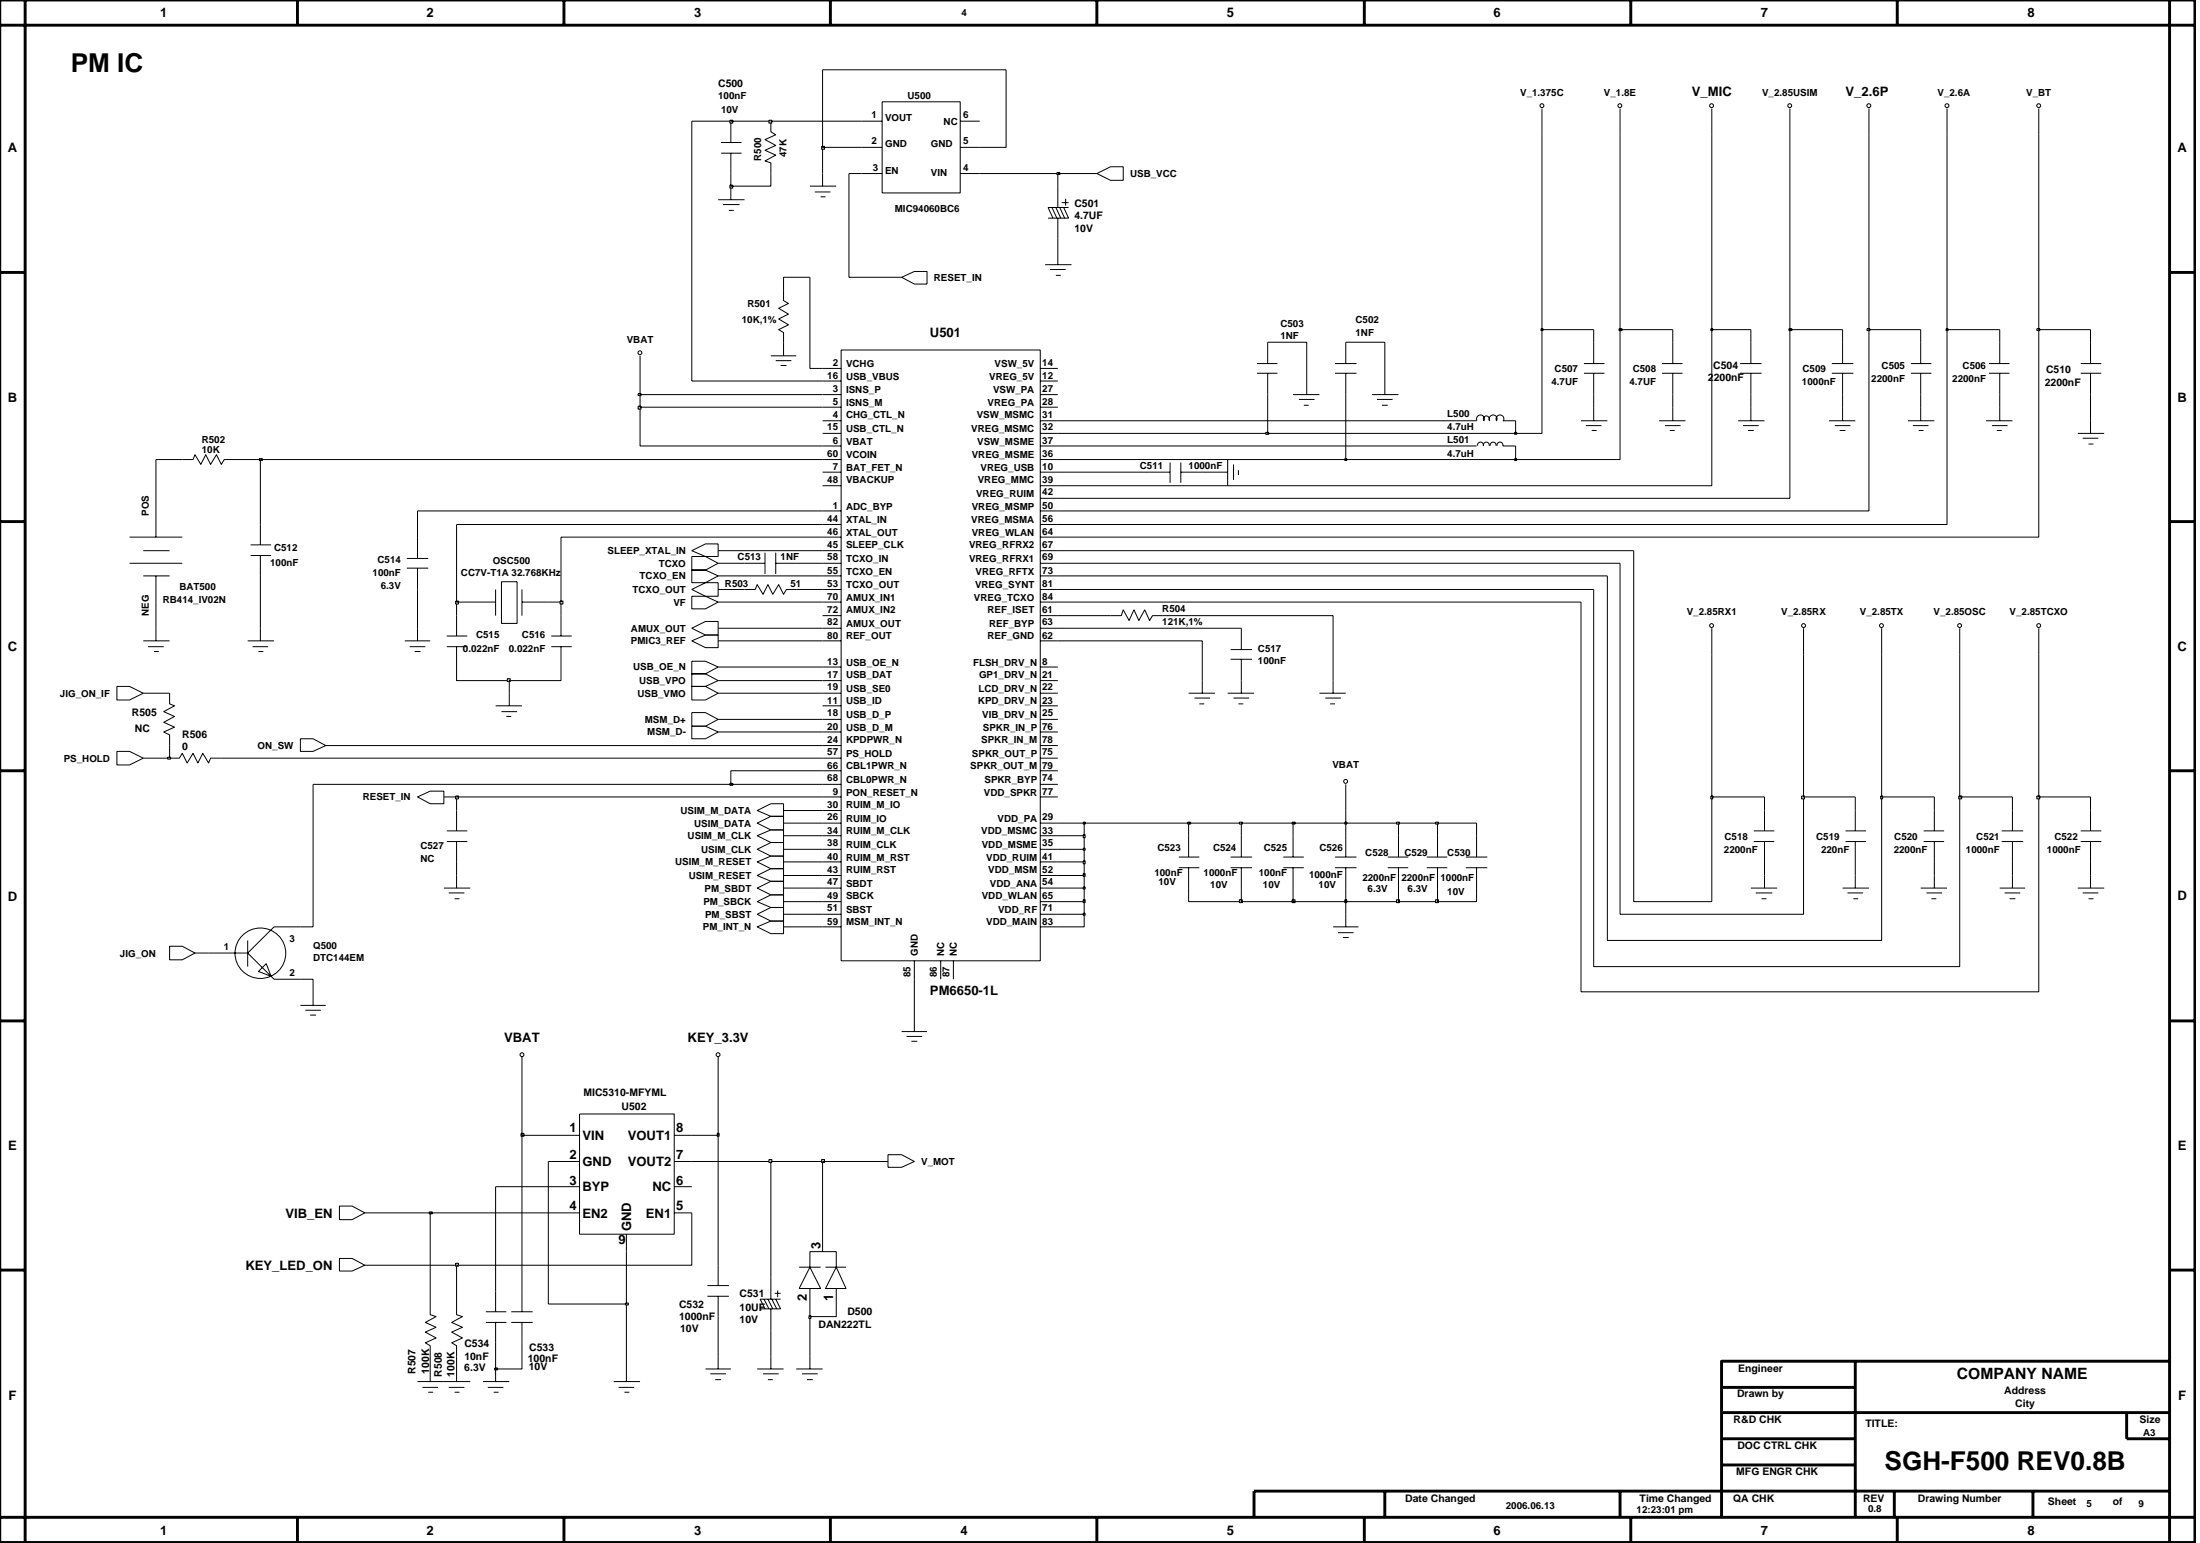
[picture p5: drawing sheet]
<svg xmlns="http://www.w3.org/2000/svg" width="192mm" height="135mm" viewBox="0 0 192 135" stroke-linecap="round" stroke-linejoin="round" font-family="sans-serif">
<g fill="none" stroke="#000" stroke-width=".09">
<path d="M62.6 17.4h2.3M62.9 12.4h1.8M62.9 13.4h1.8M63.1 17.8h1.4M63.6 18.3h.4M63.7 10.6v1.8M63.7 13.4v1.7M63.7 16.2v1.2M67.2 10.6v.9l.5 .3-1 .4 1 .5-1 .4 1 .4-1 .5 .5 .2v.9M70.6 16.2h2.3M71.1 16.7h1.3M71.6 17.2h.4"/>
<path d="M71.7 15.1v1.1M75.2 15.1h1.7M75.2 10.6h1.7M75.2 12.9h1.7M76.9 8.9h6.9v7.9h-6.9zM83.8 15.1h1.7M83.8 10.6h1.7M83.8 12.9h1.7M91.8 18.1l.4 .9M92.1 18.1l.4 .9M92.3 16.2v1.9M92.3 19v1.8"/>
<path d="M92.4 18.1l.5 .9M92.6 17.7h.6M92.8 18.1l.4 .9h-1.8M92.9 17.3v.6M93.2 18.1h-1.8l.4 .9M95.7 15.1l1.2-.6h1.1v1.2h-1.1zM134.5 9.5v2.3M141.3 9.5v2.3M149.3 9.5v2.3M156.1 9.5v2.3M163 9.5v2.3M169.8 9.5v2.3"/>
<path d="M177.8 9.5v2.3M55.8 31v2.2M67.2 31h2.2M67.7 31.5h1.3M68.1 31.9h.5M68.3 25.4v.8l.5 .3-.9 .4 .9 .5-.9 .4 .9 .5-.9 .4 .4 .3v2M71.7 34.4h1.7M71.7 36.7h1.7M71.7 32.1h1.7M71.7 33.2h1.7M71.7 35.5h1.7M71.7 37.8h1.7"/>
<path d="M71.7 38.9h1.7M73.4 30.5h17.3v53.3h-17.3zM78.6 24.2l1.2-.5h1.1v1.1h-1.1zM90.7 34.4h1.6M90.7 36.7h1.6M90.7 32.1h1.6M90.7 33.2h1.6M90.7 35.5h1.6M90.7 37.8h1.6M90.7 38.9h1.6M91.2 23.1h2.3M91.6 23.5h1.3"/>
<path d="M92.1 24h.4M92.3 21.9v1.2M109.6 32.6h1.8M109.6 31.7h1.8M110.6 29.8v1.9M110.6 32.6v1.8M112.8 34.4h2.3M113.3 34.8h1.4M113.7 35.3h.4M114 33.2v1.2M116.4 32.6h1.9M116.4 31.7h1.9"/>
<path d="M117.4 29.8v1.9M117.4 32.6v1.8M119.7 34.4h2.3M120.1 34.8h1.4M120.5 35.3h.5M120.8 33.2v1.2M127.6 36.7h1.2M127.6 38.9h1.2M128.8 36.7a.34 .34 0 0 1 .4-.5 .34 .34 0 0 1 .2 .5M128.9 38.9v-.3h.2h.2l.1 .3M129.4 38.9l.1-.3h.1h.2l.1 .3M129.4 36.7l.1-.4h.1h.2l.1 .4"/>
<path d="M129.9 36.7a.34 .34 0 0 1 .4-.5 .34 .34 0 0 1 .2 .5M130 38.9l.1-.3h.1h.2l.1 .3M130.5 36.7a.34 .34 0 0 1 .4-.5 .34 .34 0 0 1 .2 .5M130.6 38.9l.1-.3h.1h.2l.1 .3M131.1 36.7h1.1M131.1 38.9h1.1M137.9 36.7h2.3M138.2 32.6h1.7M138.2 31.7h1.7M138.3 37.1h1.4M138.8 37.5h.5M139 29.8v1.9"/>
<path d="M139 32.6v1.8M139 35.5v1.2M144.7 36.7h2.3M145 32.6h1.8M145 31.7h1.8M145.2 37.1h1.4M145.6 37.5h.5M145.9 29.8v1.9M145.9 32.6v1.8M145.9 35.5v1.2M151.6 36.7h2.3M151.8 32.6h1.8"/>
<path d="M151.8 31.7h1.8M152 37.1h1.4M152.5 37.5h.5M152.7 29.8v1.9M152.7 32.6v1.8M152.7 35.5v1.2M159.5 36.7h2.3M159.8 32.6h1.9M159.8 31.7h1.9M160 37.1h1.4M160.5 37.5h.5M160.7 29.8v1.9"/>
<path d="M160.7 32.6v1.8M160.7 35.5v1.2M166.4 36.7h2.3M166.7 32.6h1.8M166.7 31.7h1.8M166.8 37.1h1.4M167.4 37.5h.4M167.5 29.8v1.9M167.5 32.6v1.8M167.5 35.5v1.2M173.2 36.7h2.3M173.5 32.6h1.8"/>
<path d="M173.5 31.7h1.8M173.7 37.1h1.4M174.2 37.5h.4M174.4 29.8v1.9M174.4 32.6v1.8M174.4 35.5v1.2M181.2 37.8h2.3M181.5 32.6h1.8M181.5 31.7h1.8M181.7 38.2h1.3M182.2 38.7h.4M182.3 29.8v1.9"/>
<path d="M182.3 32.6v1.8M182.3 36.7v1.1M10.2 59.9h1.1l1.2 .6-1.2 .5h-1.1zM11.3 49.1h4.6M11.3 46.8h4.6M12.5 55.9h2.3M12.5 50.2h2.3M12.5 48h2.3M12.9 56.4h1.4M13.4 56.8h.5M13.6 44.6v2.2M13.6 50.2v2.3"/>
<path d="M13.6 54.8v1.1M15.9 40.1h.9l.2-.4 .5 .8 .4-.8 .5 .8 .5-.8 .4 .8 .3-.4h.9M21.6 55.9h2.3M21.9 48.4h1.7M21.9 47.5h1.7M22 56.4h1.4M22.5 56.8h.5M22.7 45.7v1.8M22.7 48.4v1.8M22.7 54.8v1.1M35.3 55.9h2.2M35.5 49.5h1.9"/>
<path d="M35.5 48.7h1.9M35.7 56.4h1.4M36.2 56.8h.5M36.4 46.8v1.9M36.4 49.5v1.9M36.4 54.8v1.1M39 56.4h1.8M39 55.5h1.8M39.8 53.7v1.8M39.8 56.4v1.8M41 52.5h2.2M43.2 51.4v2.3"/>
<path d="M43.7 50.7h1.4v3.7h-1.4zM45.5 51.4v2.3M45.5 52.5h2.3M48.1 56.4h1.8M48.1 55.5h1.8M48.9 53.7v1.8M48.9 56.4v1.8M60.3 58.8h1.2l1.1 .6-1.1 .5h-1.2zM60.3 54.8l1.2-.6h1.1v1.2h-1.1zM60.3 57.7h1.2l1.1 .5-1.1 .6h-1.2zM60.3 59.9h1.2l1.1 .6-1.1 .5h-1.2zM60.3 52h1.2l1.1 .5-1.1 .6h-1.2z"/>
<path d="M60.3 49.7h1.2l1.1 .5-1.1 .6h-1.2zM60.3 48l1.2-.6h1.1v1.1h-1.1zM60.3 48.5h1.2l1.1 .6-1.1 .6h-1.2zM60.3 55.9l1.2-.5h1.1v1.1h-1.1zM60.3 51.4l1.2-.6h1.1v1.2h-1.1zM64.9 51.4h1l.1-.4 .6 .8 .4-.8 .4 .8 .5-.8 .4 .8 .3-.4h.8M64.9 49.1h1.8M66.7 48.2v1.9M67.7 49.1h1.7M67.7 48.2v1.9M71.7 55.9h1.7M71.7 49.1h1.7"/>
<path d="M71.7 50.2h1.7M71.7 48h1.7M71.7 46.8h1.7M71.7 44.6h1.7M71.7 45.7h1.7M71.7 51.4h1.7M71.7 52.5h1.7M71.7 53.7h1.7M71.7 54.8h1.7M71.7 40.1h1.7M71.7 41.2h1.7M71.7 42.4h1.7"/>
<path d="M71.7 58.2h1.7M71.7 59.4h1.7M90.7 55.9h1.6M90.7 49.1h1.6M90.7 50.2h1.6M90.7 48h1.6M90.7 46.8h1.6M90.7 44.6h1.6M90.7 45.7h1.6M90.7 51.4h1.6M90.7 52.5h1.6M90.7 53.7h1.6"/>
<path d="M90.7 54.8h1.6M90.7 40.1h1.6M90.7 41.2h1.6M90.7 42.4h1.6M90.7 58.2h1.6M90.7 59.4h1.6M90.7 43.5h1.6M96.9 53.7h.9l.2-.5 .5 .9 .4-.9 .4 .9 .5-.9 .5 .9 .2-.4h.9M100.3 41.2h1.8M102.1 40.3v1.8M103 41.2h1.9M103 40.3v1.8"/>
<path d="M104.9 59.4v1.1M106 41.2h1.1M107.1 40.1v2.3M107.3 56.6h1.9M107.3 57.5h1.9M107.6 40.5v1.4M108 41v.4M108.3 54.8v1.8M108.3 57.5v3M116.3 59.4v1.1M149.3 54.8v2.3M157.3 54.8v2.3"/>
<path d="M164.1 54.8v2.3M170.9 54.8v2.3M177.8 54.8v2.3M10.2 65.5h1.1l1.2 .6-1.2 .6h-1.1zM14.8 66.1h.8l.3-.4 .4 .8 .5-.8 .5 .8 .4-.8 .5 .8 .2-.4h.9M14.8 60.5v.9l.4 .2-.9 .5 .9 .4-.9 .5 .9 .4-.9 .4 .5 .3v.9M26.2 64.4h1.1l1.1 .6-1.1 .5h-1.1zM36.4 69.5l1.1-.5h1.2v1.1h-1.2zM38.7 77.4h2.3M39 73.4h1.8M39 72.5h1.8M39.1 77.9h1.4"/>
<path d="M39.7 78.4h.4M39.8 70.7v1.8M39.8 73.4v1.8M39.8 76.3v1.1M43.2 61.6h2.3M43.7 62.1h1.4M44.2 62.5h.4M44.4 60.5v1.1M60.3 63.3h1.2l1.1 .5-1.1 .6h-1.2zM60.3 62.1h1.2l1.1 .6-1.1 .6h-1.2zM66 78.6l1.2-.6h1.1v1.1h-1.1zM66 72.9l1.2-.5h1.1v1.1h-1.1z"/>
<path d="M66 71.8l1.2-.6h1.1v1.2h-1.1zM66 74.1l1.2-.6h1.1v1.2h-1.1zM66 79.7l1.2-.6h1.1v1.2h-1.1zM66 70.7l1.2-.6h1.1v1.1h-1.1zM66 76.3l1.2-.5h1.1v1.1h-1.1zM66 75.2l1.2-.5h1.1v1.1h-1.1zM66 77.4l1.2-.5h1.1v1.1h-1.1zM71.7 60.5h1.7M71.7 61.6h1.7M71.7 62.7h1.7M71.7 63.8h1.7M71.7 65h1.7"/>
<path d="M71.7 66.1h1.7M71.7 67.2h1.7M71.7 68.4h1.7M71.7 69.5h1.7M71.7 70.7h1.7M71.7 71.8h1.7M71.7 72.9h1.7M71.7 74.1h1.7M71.7 75.2h1.7M71.7 76.3h1.7M71.7 77.4h1.7M71.7 78.6h1.7"/>
<path d="M71.7 79.7h1.7M90.7 60.5h1.6M90.7 61.6h1.6M90.7 62.7h1.6M90.7 63.8h1.6M90.7 65h1.6M90.7 66.1h1.6M90.7 67.2h1.6M90.7 68.4h1.6M90.7 69.5h1.6M90.7 71.8h1.6M90.7 72.9h1.6"/>
<path d="M90.7 74.1h1.6M90.7 75.2h1.6M90.7 76.3h1.6M90.7 77.4h1.6M90.7 78.6h1.6M90.7 79.7h1.6M102.8 75.7h1.8M102.8 74.7h1.8M103.7 60.5h2.3M103.7 72.9v1.8M103.7 75.7v1.7M104.2 60.9h1.3"/>
<path d="M104.6 61.4h.4M107.1 60.5h2.3M107.3 75.7h1.9M107.3 74.7h1.9M107.6 60.9h1.4M108 61.4h.4M108.3 72.9v1.8M108.3 75.7v1.7M111.9 75.7h1.8M111.9 74.7h1.8M112.8 72.9v1.8M112.8 75.7v1.7"/>
<path d="M115.1 60.5h2.3M115.6 60.9h1.4M116 61.4h.4M116.4 75.7h1.9M116.4 74.7h1.9M117.4 68.4v2.3M117.4 72.9v1.8M117.4 75.7v1.7M117.4 79.7v1.1M121 75.7h1.8M121 74.7h1.8M122 72.9v1.8"/>
<path d="M122 75.7v1.7M124.4 75.7h1.8M124.4 74.7h1.8M125.4 72.9v1.8M125.4 75.7v1.7M127.9 75.7h1.8M127.9 74.7h1.8M128.8 72.9v1.8M128.8 75.7v1.7M152.7 77.4h2.3M153 73.4h1.8M153 72.5h1.8"/>
<path d="M153.1 77.9h1.5M153.6 78.4h.5M153.9 70.7v1.8M153.9 73.4v1.8M153.9 76.3v1.1M160.7 77.4h2.3M161 73.4h1.8M161 72.5h1.8M161.1 77.9h1.4M161.7 78.4h.4M161.8 70.7v1.8M161.8 73.4v1.8"/>
<path d="M161.8 76.3v1.1M167.5 77.4h2.3M167.8 73.4h1.8M167.8 72.5h1.8M168 77.9h1.4M168.5 78.4h.4M168.7 70.7v1.8M168.7 73.4v1.8M168.7 76.3v1.1M174.4 77.4h2.2M174.6 73.4h1.9M174.6 72.5h1.9"/>
<path d="M174.8 77.9h1.4M175.3 78.4h.5M175.5 70.7v1.8M175.5 73.4v1.8M175.5 76.3v1.1M181.2 77.4h2.3M181.5 73.4h1.8M181.5 72.5h1.8M181.7 77.9h1.3M182.2 78.4h.4M182.3 70.7v1.8M182.3 73.4v1.8"/>
<path d="M182.3 76.3v1.1M14.8 82.5h1.1l1.1 .6-1.1 .6h-1.1zM21.6 83.1l2.3 2.3h2.3M21.6 82v2.3M22.5 84.7l.7-.7 .4 1.1zM26.2 80.8h-2.3l-2.3 2.3h-3.4M26.2 87.7h2.2M26.6 88.1h1.4M27.1 88.5h.5M27.3 86.5v1.2M45.5 92.2v2.2M48.9 99h1.6"/>
<path d="M50.5 97.1h8.3v10.5h-8.3zM58.8 99h1.5M62.6 92.2v2.2M66 80.8l1.2-.5h1.1v1.1h-1.1zM71.7 80.8h1.7M78.6 90h2.3M79.1 90.4h1.3M79.5 90.8h.5M79.8 83.8v1.6M79.8 88.8v1.2M82.1 83.8v1.6M83.2 83.8v1.6"/>
<path d="M90.7 80.8h1.6M116.3 80.8h2.2M116.7 81.3h1.4M117.1 81.8h.5M29.6 109.7h1.1l1.1 .6-1.1 .5h-1.1zM29.6 105.2h1.1l1.1 .6-1.1 .6h-1.1zM37.5 113.7v.9l.5 .2-.9 .5 .9 .4-.9 .5 .9 .5-.9 .4 .4 .3v3.1M39.8 113.7v.9l.5 .2-.9 .5 .9 .4-.9 .5 .9 .5-.9 .4 .4 .3v3.1M42.4 115.3h1.8M42.4 114.4h1.8M43.2 112.6v1.8M43.2 115.3v1.8"/>
<path d="M43.2 119.4v1.1M44.6 115.3h1.9M44.6 114.4h1.9M45.5 112.6v1.8M45.5 115.3v1.8M48.9 103.5h1.6M48.9 101.3h1.6M48.9 105.8h1.6M54.6 107.6v1.6M54.6 119.4v1.1M58.8 103.5h1.5M58.8 101.3h1.5"/>
<path d="M58.8 105.8h1.5M61.5 119.4h2.2M61.7 112.1h1.9M61.7 113h1.9M62 119.8h1.3M62.6 110.3v1.8M62.6 113v1.8M62.6 118.3v1.1M66 119.4h2.3M66.6 119.8h1.3M66.6 113.3l.5 .8M67 113.3l.4 .8"/>
<path d="M67.2 111.4v1.9M67.2 114.1v1.9M67.2 118.3v1.1M67.3 113.3l.4 .8M67.6 112.8h.5M67.7 113.3l.4 .8h-1.8M67.8 112.5v.6M68.1 113.3h-1.8l.4 .8M69.4 119.4h2.3M69.7 110.5h1.9M70 119.8h1.3M70.6 110.5v-1.3h2.3v1.3"/>
<path d="M70.6 112.4v1.3M70.6 118.3v1.1M70.6 110.5l1 1.9h-1.9zM71.7 108.1v1.1M72 110.5h1.8M72.9 110.5l.9 1.9h-1.8zM72.9 112.4v1.3M77.5 100.7h1.1l1.2 .6-1.2 .5h-1.1zM36.4 120.5h4.6M36.8 121h1.4M37.4 121.4h.4M39.1 121h1.4"/>
<path d="M39.7 121.4h.4M42.1 120.5h2.3M42.5 121h1.4M43.1 121.4h.4M53.5 120.5h2.3M54 121h1.3M54.5 121.4h.4M62.4 120.3h.5M67 120.3h.4M70.4 120.3h.5"/>
<circle cx="134.5" cy="9.2" r=".17"/>
<circle cx="141.3" cy="9.2" r=".17"/>
<circle cx="149.3" cy="9.2" r=".17"/>
<circle cx="156.1" cy="9.2" r=".17"/>
<circle cx="163" cy="9.2" r=".17"/>
<circle cx="169.8" cy="9.2" r=".17"/>
<circle cx="177.8" cy="9.2" r=".17"/>
<circle cx="55.8" cy="30.8" r=".17"/>
<circle cx="149.3" cy="54.6" r=".17"/>
<circle cx="157.3" cy="54.6" r=".17"/>
<circle cx="164.1" cy="54.6" r=".17"/>
<circle cx="170.9" cy="54.6" r=".17"/>
<circle cx="177.8" cy="54.6" r=".17"/>
<circle cx="117.4" cy="68.1" r=".17"/>
<circle cx="22.7" cy="83.1" r="2.21"/>
<circle cx="45.5" cy="92" r=".17"/>
<circle cx="62.6" cy="92" r=".17"/>
</g>
<path d="M43.1 119.3h.3v.2h-.3z" fill="#c2c2c2"/>
<path d="M43.1 119.3h.3v.2h-.3zM43.2 117.1v2.3h2.3v-2.3M54.6 113.7v5.7M62.6 114.8v3.5M67.2 116v2.3M70.6 114.8v3.5" fill="none" stroke="#000" stroke-width=".09"/>
<path d="M70.6 114.7h.1v.3h-.1z" fill="#c2c2c2"/>
<path d="M37.5 105.8v7.9M39.8 110.3v3.4M47.8 101.3v12.4h6.8M70.6 114.7h.1v.3h-.1zM70.6 113.7v1.1h2.3v-1.1" fill="none" stroke="#000" stroke-width=".09"/>
<path d="M54.6 113.6h.2v.2h-.2z" fill="#c2c2c2"/>
<path d="M45.5 99v13.6M31.8 110.3h8M43.2 103.5v9.1M54.6 113.6h.2v.2h-.2zM54.6 109.2v4.5M67.2 108.1v3.3" fill="none" stroke="#000" stroke-width=".09"/>
<path d="M39.7 110.2h.3v.2h-.3z" fill="#c2c2c2"/>
<path d="M62.6 99v11.3M31.8 105.8h5.7M39.7 110.2h.3v.2h-.3zM60.3 105.8v4.5h-20.5M67.2 101.3v6.8M71.7 101.3v6.8" fill="none" stroke="#000" stroke-width=".09"/>
<path d="M37.4 105.7h.3v.2h-.3z" fill="#c2c2c2"/>
<path d="M37.4 105.7h.3v.2h-.3zM37.5 105.8h11.4M43.2 103.5h5.7M47.8 101.3h1.1M60.3 101.3h6.9" fill="none" stroke="#000" stroke-width=".09"/>
<path d="M67.1 101.1h.2v.3h-.2z" fill="#c2c2c2"/>
<path d="M67.1 101.1h.2v.3h-.2zM67.2 101.3h4.5" fill="none" stroke="#000" stroke-width=".09"/>
<path d="M71.7 101.1h.2v.3h-.2z" fill="#c2c2c2"/>
<path d="M71.7 101.1h.2v.3h-.2zM71.7 101.3h5.8" fill="none" stroke="#000" stroke-width=".09"/>
<path d="M45.4 98.8h.3v.3h-.3z" fill="#c2c2c2"/>
<path d="M45.4 98.8h.3v.3h-.3zM45.5 94.4v4.6h3.4M60.3 99h2.3" fill="none" stroke="#000" stroke-width=".09"/>
<path d="M62.6 98.8h.1v.3h-.1z" fill="#c2c2c2"/>
<path d="M137.9 52.5v34h39.9v-17M139 51.4v32.9h31.9v-14.8M140.2 50.2v31.8h23.9v-12.5M27.3 68.4v12.4h-1.1M68.3 79.7h3.4M92.3 79.7h2.3v1.1h-2.3M17 83.1h1.2M26.2 85.4h1.1v1.1M62.6 98.8h.1v.3h-.1zM62.6 94.4v4.6M68.3 80.8h3.4M79.8 85.4v3.4" fill="none" stroke="#000" stroke-width=".09"/>
<path d="M94.5 79.6h.2v.2h-.2z" fill="#c2c2c2"/>
<path d="M141.3 49.1v30.6h16v-10.2M68.3 78.6h3.4M92.3 78.6h2.3v1.1M94.5 79.6h.2v.2h-.2zM117.4 78.6v1.1" fill="none" stroke="#000" stroke-width=".09"/>
<path d="M94.5 78.5h.2v.2h-.2z" fill="#c2c2c2"/>
<path d="M94.5 78.5h.2v.2h-.2zM94.6 77.4v1.2M103.7 77.4v1.2h4.6" fill="none" stroke="#000" stroke-width=".09"/>
<path d="M108.1 78.5h.3v.2h-.3z" fill="#c2c2c2"/>
<path d="M108.1 78.5h.3v.2h-.3zM108.3 77.4v1.2h4.5" fill="none" stroke="#000" stroke-width=".09"/>
<path d="M112.7 78.5h.3v.2h-.3z" fill="#c2c2c2"/>
<path d="M112.7 78.5h.3v.2h-.3zM112.8 77.4v1.2h4.6" fill="none" stroke="#000" stroke-width=".09"/>
<path d="M117.3 78.5h.2v.2h-.2z" fill="#c2c2c2"/>
<path d="M117.3 78.5h.2v.2h-.2zM117.4 77.4v1.2h4.6" fill="none" stroke="#000" stroke-width=".09"/>
<path d="M121.8 78.5h.3v.2h-.3z" fill="#c2c2c2"/>
<path d="M121.8 78.5h.3v.2h-.3zM122 77.4v1.2h3.4" fill="none" stroke="#000" stroke-width=".09"/>
<path d="M125.2 78.5h.3v.2h-.3z" fill="#c2c2c2"/>
<path d="M142.5 48v30.6h6.8v-9.1M68.3 77.4h3.4M92.3 77.4h2.3M125.2 78.5h.3v.2h-.3zM125.4 77.4v1.2h3.4v-1.2" fill="none" stroke="#000" stroke-width=".09"/>
<path d="M94.5 77.4h.2v.1h-.2z" fill="#c2c2c2"/>
<path d="M39.8 75.2v1.1M68.3 76.3h3.4M92.3 76.3h2.3v1.1M94.5 77.4h.2v.1h-.2z" fill="none" stroke="#000" stroke-width=".09"/>
<path d="M94.5 76.2h.2v.2h-.2z" fill="#c2c2c2"/>
<path d="M68.3 75.2h3.4M92.3 75.2h2.3v1.1M94.5 76.2h.2v.2h-.2zM153.9 75.2v1.1M161.8 75.2v1.1M168.7 75.2v1.1M175.5 75.2v1.1M182.3 75.2v1.1" fill="none" stroke="#000" stroke-width=".09"/>
<path d="M94.5 75.1h.2v.2h-.2z" fill="#c2c2c2"/>
<path d="M68.3 74.1h3.4M92.3 74.1h2.3v1.1M94.5 75.1h.2v.2h-.2z" fill="none" stroke="#000" stroke-width=".09"/>
<path d="M94.5 74h.2v.1h-.2z" fill="#c2c2c2"/>
<path d="M68.3 72.9h3.4M92.3 72.9h2.3v1.2M94.5 74h.2v.1h-.2z" fill="none" stroke="#000" stroke-width=".09"/>
<path d="M94.5 72.8h.2v.3h-.2z" fill="#c2c2c2"/>
<path d="M68.3 71.8h3.4M92.3 71.8h2.3v1.1M94.5 72.8h.2v.3h-.2zM103.7 71.8v1.1M108.3 71.8v1.1M112.8 71.8v1.1M117.4 71.8v1.1M122 71.8v1.1M125.4 71.8v1.1M128.8 71.8v1.1" fill="none" stroke="#000" stroke-width=".09"/>
<path d="M94.5 71.7h.2v.2h-.2z" fill="#c2c2c2"/>
<path d="M94.5 71.7h.2v.2h-.2zM94.6 71.8h9.1" fill="none" stroke="#000" stroke-width=".09"/>
<path d="M103.6 71.7h.2v.2h-.2z" fill="#c2c2c2"/>
<path d="M103.6 71.7h.2v.2h-.2zM103.7 71.8h4.6" fill="none" stroke="#000" stroke-width=".09"/>
<path d="M108.1 71.7h.3v.2h-.3z" fill="#c2c2c2"/>
<path d="M108.1 71.7h.3v.2h-.3zM108.3 71.8h4.5" fill="none" stroke="#000" stroke-width=".09"/>
<path d="M112.7 71.7h.3v.2h-.3z" fill="#c2c2c2"/>
<path d="M112.7 71.7h.3v.2h-.3zM112.8 71.8h4.6" fill="none" stroke="#000" stroke-width=".09"/>
<path d="M117.3 71.7h.2v.2h-.2z" fill="#c2c2c2"/>
<path d="M117.3 71.7h.2v.2h-.2zM117.4 70.7v1.1h4.6" fill="none" stroke="#000" stroke-width=".09"/>
<path d="M121.8 71.7h.3v.2h-.3z" fill="#c2c2c2"/>
<path d="M121.8 71.7h.3v.2h-.3zM122 71.8h3.4" fill="none" stroke="#000" stroke-width=".09"/>
<path d="M125.2 71.7h.3v.2h-.3z" fill="#c2c2c2"/>
<path d="M38.7 69.5h1.1v1.2M68.3 70.7h3.4M125.2 71.7h.3v.2h-.3zM125.4 71.8h3.4M153.9 69.5v1.2M161.8 69.5v1.2M168.7 69.5v1.2M175.5 69.5v1.2M182.3 69.5v1.2" fill="none" stroke="#000" stroke-width=".09"/>
<path d="M39.7 69.4h.3v.3h-.3z" fill="#c2c2c2"/>
<path d="M39.7 69.4h.3v.3h-.3zM39.8 69.5h31.9" fill="none" stroke="#000" stroke-width=".09"/>
<path d="M149.2 69.4h.2v.3h-.2z" fill="#c2c2c2"/>
<path d="M149.3 57.1v12.4h4.6M149.2 69.4h.2v.3h-.2z" fill="none" stroke="#000" stroke-width=".09"/>
<path d="M157.1 69.4h.3v.3h-.3z" fill="#c2c2c2"/>
<path d="M157.3 57.1v12.4h4.5M157.1 69.4h.3v.3h-.3z" fill="none" stroke="#000" stroke-width=".09"/>
<path d="M164 69.4h.2v.3h-.2z" fill="#c2c2c2"/>
<path d="M164.1 57.1v12.4h4.6M164 69.4h.2v.3h-.2z" fill="none" stroke="#000" stroke-width=".09"/>
<path d="M170.8 69.4h.3v.3h-.3z" fill="#c2c2c2"/>
<path d="M170.9 57.1v12.4h4.6M170.8 69.4h.3v.3h-.3z" fill="none" stroke="#000" stroke-width=".09"/>
<path d="M177.7 69.4h.2v.3h-.2z" fill="#c2c2c2"/>
<path d="M177.8 57.1v12.4h4.5M27.3 68.4h36.4M177.7 69.4h.2v.3h-.2z" fill="none" stroke="#000" stroke-width=".09"/>
<path d="M63.7 68.3h.2v.2h-.2z" fill="#c2c2c2"/>
<path d="M12.5 66.1h2.3M63.7 68.3h.2v.2h-.2zM71.7 67.2h-8v1.2h8" fill="none" stroke="#000" stroke-width=".09"/>
<path d="M14.6 66h.3v.2h-.3z" fill="#c2c2c2"/>
<path d="M39.8 58.2v1.2h4.6v1.1M12.5 60.5h2.3M14.6 66h.3v.2h-.3zM14.8 65v1.1M19.3 66.1h52.4M28.4 65h43.3M62.6 63.8h9.1M62.6 62.7h9.1M62.6 60.5h9.1" fill="none" stroke="#000" stroke-width=".09"/>
<path d="M44.2 59.2h.3v.2h-.3z" fill="#c2c2c2"/>
<g fill="none" stroke="#000" stroke-width=".09">
<path d="M13.6 52.5v2.3M22.7 50.2v4.6M36.4 51.4v3.4M39.8 52.5v1.2M44.2 59.2h.3v.2h-.3zM48.9 58.2v1.2h-4.5M48.9 52.5v1.2M62.6 59.4h9.1M62.6 58.2h9.1M62.6 55.9h9.1M62.6 54.8h9.1M92.3 55.9h12.6v3.5"/>
<path d="M92.3 54.8h16M92.3 53.7h4.6M101.4 53.7h14.9v5.7"/>
</g>
<path d="M39.7 52.4h.3v.3h-.3z" fill="#c2c2c2"/>
<path d="M39.7 52.4h.3v.3h-.3zM39.8 45.7v6.8h1.2M47.8 52.5h1.1" fill="none" stroke="#000" stroke-width=".09"/>
<path d="M48.8 52.4h.3v.3h-.3z" fill="#c2c2c2"/>
<g fill="none" stroke="#000" stroke-width=".09">
<path d="M149.3 28.7v13.7h-57M156.1 28.7v14.8h-63.8M163 28.7v15.9h-70.7M169.8 28.7v17h-77.5M177.8 28.7v18.1h-85.5M15.9 40.1h-2.3v4.5M20.5 40.1h2.2v5.6M39.8 45.7h31.9M48.8 52.4h.3v.3h-.3zM62.6 52.5h9.1M62.6 51.4h2.3M62.6 50.2h9.1"/>
<path d="M62.6 49.1h2.3M62.6 48h9.1M69.4 51.4h2.3M69.4 49.1h2.3M71.7 46.8h-22.8v5.7M71.7 44.6h-35.3v2.2M92.3 52.5h45.6M92.3 51.4h46.7M92.3 50.2h47.9M92.3 49.1h49M92.3 48h50.2M92.3 41.2h8"/>
<path d="M104.9 41.2h1.1"/>
</g>
<path d="M22.6 40h.3v.2h-.3z" fill="#c2c2c2"/>
<path d="M22.6 40h.3v.2h-.3zM22.7 40.1h49M92.3 40.1h25.1" fill="none" stroke="#000" stroke-width=".09"/>
<path d="M117.3 40h.2v.2h-.2z" fill="#c2c2c2"/>
<path d="M117.3 40h.2v.2h-.2zM117.4 34.4v5.7h14.8" fill="none" stroke="#000" stroke-width=".09"/>
<path d="M132.1 40h.2v.2h-.2z" fill="#c2c2c2"/>
<path d="M55.8 35.5v3.4h15.9M92.3 38.9h35.3M92.3 37.8h18.3M132.1 40h.2v.2h-.2zM141.3 28.7v11.4h-9.1v-1.2" fill="none" stroke="#000" stroke-width=".09"/>
<path d="M110.4 37.7h.3v.2h-.3z" fill="#c2c2c2"/>
<path d="M110.4 37.7h.3v.2h-.3zM110.6 34.4v3.4h21.6" fill="none" stroke="#000" stroke-width=".09"/>
<path d="M132.1 37.7h.2v.2h-.2z" fill="#c2c2c2"/>
<path d="M92.3 36.7h35.3M132.1 37.7h.2v.2h-.2zM134.5 28.7v9.1h-2.3v-1.1M182.3 34.4v2.3" fill="none" stroke="#000" stroke-width=".09"/>
<path d="M55.7 35.4h.2v.3h-.2z" fill="#c2c2c2"/>
<path d="M55.7 35.4h.2v.3h-.2zM55.8 34.4v1.1h15.9M139 34.4v1.1M145.9 34.4v1.1M152.7 34.4v1.1M160.7 34.4v1.1M167.5 34.4v1.1M174.4 34.4v1.1" fill="none" stroke="#000" stroke-width=".09"/>
<path d="M55.7 34.3h.2v.2h-.2z" fill="#c2c2c2"/>
<g fill="none" stroke="#000" stroke-width=".09">
<path d="M60.3 10.6v22.6h11.4M55.7 34.3h.2v.2h-.2zM55.8 33.2v1.2h15.9M70.6 24.2v7.9h1.1M110.6 29.8h3.4v3.4M117.4 29.8h3.4v3.4M139 28.7v1.1M145.9 28.7v1.1M152.7 28.7v1.1M160.7 28.7v1.1M167.5 28.7v1.1M174.4 28.7v1.1"/>
<path d="M182.3 28.7v1.1"/>
</g>
<path d="M134.4 28.7h.2v.1h-.2z" fill="#c2c2c2"/>
<path d="M134.5 11.8v16.9h4.5M134.4 28.7h.2v.1h-.2z" fill="none" stroke="#000" stroke-width=".09"/>
<path d="M141.2 28.7h.3v.1h-.3z" fill="#c2c2c2"/>
<path d="M141.3 11.8v16.9h4.6M141.2 28.7h.3v.1h-.3z" fill="none" stroke="#000" stroke-width=".09"/>
<path d="M149.2 28.7h.2v.1h-.2z" fill="#c2c2c2"/>
<path d="M149.3 11.8v16.9h3.4M149.2 28.7h.2v.1h-.2z" fill="none" stroke="#000" stroke-width=".09"/>
<path d="M156 28.7h.3v.1h-.3z" fill="#c2c2c2"/>
<path d="M156.1 11.8v16.9h4.6M156 28.7h.3v.1h-.3z" fill="none" stroke="#000" stroke-width=".09"/>
<path d="M162.8 28.7h.3v.1h-.3z" fill="#c2c2c2"/>
<path d="M163 11.8v16.9h4.5M162.8 28.7h.3v.1h-.3z" fill="none" stroke="#000" stroke-width=".09"/>
<path d="M169.7 28.7h.2v.1h-.2z" fill="#c2c2c2"/>
<path d="M169.8 11.8v16.9h4.6M169.7 28.7h.2v.1h-.2z" fill="none" stroke="#000" stroke-width=".09"/>
<path d="M177.7 28.7h.2v.1h-.2z" fill="#c2c2c2"/>
<path d="M74 15.1v9.1h4.6M177.8 11.8v16.9h4.5M70.6 24.2h-2.3v1.2M92.3 20.8v1.1M177.7 28.7h.2v.1h-.2z" fill="none" stroke="#000" stroke-width=".09"/>
<path d="M63.7 16.1h.2v.3h-.2z" fill="#c2c2c2"/>
<path d="M63.7 16.1h.2v.3h-.2zM63.7 15.1v1.1h3.5v-1.1M71.7 12.9v2.2M74 15.1h1.2M85.5 15.1h6.8v1.1" fill="none" stroke="#000" stroke-width=".09"/>
<path d="M92.2 15h.2v.2h-.2z" fill="#c2c2c2"/>
<path d="M92.2 15h.2v.2h-.2zM92.3 15.1h3.4" fill="none" stroke="#000" stroke-width=".09"/>
<path d="M71.7 12.8h.2v.2h-.2z" fill="#c2c2c2"/>
<path d="M60.3 10.6h3.4M71.7 12.8h.2v.2h-.2zM71.7 6.1v6.8h3.5M87.8 6.1v6.8h-2.3" fill="none" stroke="#000" stroke-width=".09"/>
<path d="M63.7 10.5h.2v.2h-.2z" fill="#c2c2c2"/>
<path d="M63.7 10.5h.2v.2h-.2zM63.7 10.6h3.5" fill="none" stroke="#000" stroke-width=".09"/>
<path d="M67.1 10.5h.2v.2h-.2z" fill="#c2c2c2"/>
<path d="M67.1 10.5h.2v.2h-.2zM67.2 10.6h8M71.7 6.1h16.1" fill="none" stroke="#000" stroke-width=".09"/>
<g fill="none" stroke="#000" stroke-width=".25">
<path d="M0 0h191.5v134.5h-191.5zM2.2 0v134.5M25.9 0v2.2M49.2 0v2.2M72.4 0v2.2M95.7 0v2.2M119 0v2.2M142.2 0v2.2M165.5 0v2.2M189.2 0v134.5M0 2.2h191.5M0 23.8h2.2"/>
<path d="M189.2 23.8h2.3M0 45.5h2.2M189.2 45.5h2.3M0 67.2h2.2M189.2 67.2h2.3M0 89h2.2M189.2 89h2.3M0 110.8h2.2M161.8 118.7v13.6M189.2 118.7h-39v13.6M189.2 110.8h2.3M0 132.3h191.5"/>
<path d="M25.9 132.3v2.2M49.2 132.3v2.2M72.4 132.3v2.2M95.7 132.3v2.2M119 132.3v2.2M120.8 130v2.3M141.3 130v2.3M142.2 132.3v2.2M150.2 121h11.6M150.2 123.2h39M150.2 125.5h11.6M150.2 127.8h11.6"/>
<path d="M165.2 130v2.3M165.5 132.3v2.2M177.3 130v2.3M185.5 123.2v2.3h3.7M189.2 130h-79.8v2.3"/>
</g>
<g font-size="2.3">
<text x="6.2" y="6.3">PM IC</text>
<text x="164.4" y="128.2">SGH-F500 REV0.8B</text>
</g>
<text font-size="1.4" x="170.7" y="120.3">COMPANY NAME</text>
<g font-size="1.1">
<text x="14" y="1.5">1</text>
<text x="37.2" y="1.5">2</text>
<text x="60.5" y="1.5">3</text>
<text x="107" y="1.5">5</text>
<text x="130.3" y="1.5">6</text>
<text x="153.6" y="1.5">7</text>
<text x="176.8" y="1.5">8</text>
<text x="147.6" y="8.4">V_MIC</text>
<text x="161" y="8.4">V_2.6P</text>
<text x=".7" y="13.3">A</text>
<text x="189.9" y="13.3">A</text>
<text x="81.1" y="29.4">U501</text>
<text x=".7" y="35.1">B</text>
<text x="189.9" y="35.1">B</text>
<text x=".7" y="56.8">C</text>
<text x="189.9" y="56.8">C</text>
<text x=".7" y="78.5">D</text>
<text x="189.9" y="78.5">D</text>
<text x="81.1" y="86.7">PM6650-1L</text>
<text x="44" y="90.9">VBAT</text>
<text x="60" y="90.9">KEY_3.3V</text>
<text x=".7" y="100.3">E</text>
<text x="49.7" y="98.8">1</text>
<text x="49.7" y="101">2</text>
<text x="50.8" y="99.4">VIN</text>
<text x="50.8" y="101.7">GND</text>
<text x="54.8" y="99.4">VOUT1</text>
<text x="54.8" y="101.7">VOUT2</text>
<text x="59" y="98.8">8</text>
<text x="59" y="101">7</text>
<text x="190" y="100.3">E</text>
<text x="24.9" y="106.2">VIB_EN</text>
<text x="49.7" y="103.3">3</text>
<text x="49.7" y="105.5">4</text>
<text x="50.8" y="103.9">BYP</text>
<text x="50.8" y="106.2">EN2</text>
<text x="55" y="107.4" transform="rotate(-90 55 107.4)">GND</text>
<text x="56.3" y="106.2">EN1</text>
<text x="56.9" y="103.9">NC</text>
<text x="59" y="103.3">6</text>
<text x="59" y="105.5">5</text>
<text x="21.4" y="110.7">KEY_LED_ON</text>
<text x="54" y="108.4">9</text>
<text x="70.4" y="113.5" transform="rotate(-90 70.4 113.5)">2</text>
<text x="71.6" y="108.9" transform="rotate(-90 71.6 108.9)">3</text>
<text x="72.7" y="113.5" transform="rotate(-90 72.7 113.5)">1</text>
<text x=".7" y="122.1">F</text>
<text x="190" y="122.1">F</text>
<text x="14" y="133.8">1</text>
<text x="37.2" y="133.8">2</text>
<text x="60.5" y="133.8">3</text>
<text x="83.8" y="133.8">4</text>
<text x="107" y="133.8">5</text>
<text x="130.3" y="133.8">6</text>
<text x="153.6" y="133.8">7</text>
<text x="176.8" y="133.8">8</text>
</g>
<g font-size=".9">
<text x="62.6" y="7.6">C500</text>
<text x="66.4" y="14" transform="rotate(-90 66.4 14)">R500</text>
<text x="68.6" y="13.7" transform="rotate(-90 68.6 13.7)">47K</text>
<text x="93.7" y="18">C501</text>
<text x="93.7" y="19.1">4.7UF</text>
<text x="93.7" y="20.2">10V</text>
<text x="149" y="33.2">2200nF</text>
<text x="149.4" y="32.2">C504</text>
<text x="178.3" y="33.6">2200nF</text>
<text x="178.5" y="32.5">C510</text>
<text x="13" y="45" transform="rotate(-90 13 45)">POS</text>
<text x="13" y="53.7" transform="rotate(-90 13 53.7)">NEG</text>
<text x="11.5" y="62.5">R505</text>
<text x="11.8" y="63.8">NC</text>
<text x="15.9" y="64.3">R506</text>
<text x="15.9" y="65.4">0</text>
<text x="80.1" y="83.4" transform="rotate(-90 80.1 83.4)">GND</text>
<text x="82.4" y="83.4" transform="rotate(-90 82.4 83.4)">NC</text>
<text x="83.5" y="83.4" transform="rotate(-90 83.5 83.4)">NC</text>
<text x="79.4" y="85.2" transform="rotate(-90 79.4 85.2)">85</text>
<text x="81.7" y="85.2" transform="rotate(-90 81.7 85.2)">86</text>
<text x="82.8" y="85.2" transform="rotate(-90 82.8 85.2)">87</text>
<text x="50.9" y="95.6">MIC5310-MFYML</text>
<text x="54.2" y="96.8">U502</text>
<text x="64.5" y="113.1">C531</text>
<text x="36.2" y="119.8" transform="rotate(-90 36.2 119.8)">R507</text>
<text x="37.4" y="119.8" transform="rotate(-90 37.4 119.8)">100K</text>
<text x="40.5" y="119.5">6.3V</text>
<text x="40.5" y="117.4">C534</text>
<text x="40.5" y="118.6">10nF</text>
<text x="46" y="118.8">100nF</text>
<text x="46.1" y="119.4">10V</text>
<text x="46.2" y="117.8">C533</text>
<text x="59.2" y="114.1">C532</text>
<text x="59.2" y="115.2">1000nF</text>
<text x="59.3" y="116.2">10V</text>
<text x="64.5" y="114.3">10UF</text>
<text x="64.5" y="115.4">10V</text>
<text x="71.4" y="115.8">DAN222TL</text>
<text x="73.9" y="114.7">D500</text>
<text x="151.6" y="119.6">Engineer</text>
<text x="38.5" y="120.1" transform="rotate(-90 38.5 120.1)">R508</text>
<text x="39.7" y="120.1" transform="rotate(-90 39.7 120.1)">100K</text>
<text x="151.2" y="124.1">R&amp;D CHK</text>
<text x="151.5" y="121.8">Drawn by</text>
<text x="162.7" y="124.4">TITLE:</text>
<text x="174.8" y="121.6">Address</text>
<text x="175.8" y="122.7">City</text>
<text x="186.6" y="124.1">Size</text>
<text x="122.6" y="131">Date Changed</text>
<text x="143" y="131">Time Changed</text>
<text x="151.2" y="131">QA CHK</text>
<text x="151.4" y="128.7">MFG ENGR CHK</text>
<text x="151.5" y="126.4">DOC CTRL CHK</text>
<text x="162.5" y="131">REV</text>
<text x="167.3" y="131">Drawing Number</text>
<text x="178.6" y="131.3">Sheet</text>
<text x="184.3" y="131.3">of</text>
</g>
<g font-size=".8">
<text x="83.9" y="1.4">4</text>
<text x="62.6" y="8.6">100nF</text>
<text x="62.9" y="9.8">10V</text>
<text x="76" y="10.3">1</text>
<text x="77.2" y="10.6">VOUT</text>
<text x="79.2" y="8.6">U500</text>
<text x="82.3" y="10.9">NC</text>
<text x="84" y="10.3">6</text>
<text x="132.6" y="8.3">V_1.375C</text>
<text x="139.9" y="8.3">V_1.8E</text>
<text x="153.7" y="8.3">V_2.85USIM</text>
<text x="169" y="8.3">V_2.6A</text>
<text x="176.7" y="8.3">V_BT</text>
<text x="76" y="12.6">2</text>
<text x="76.1" y="14.9">3</text>
<text x="77.2" y="15.1">EN</text>
<text x="77.2" y="12.9">GND</text>
<text x="81.2" y="12.9">GND</text>
<text x="81.2" y="15.4">VIN</text>
<text x="84" y="12.6">5</text>
<text x="84" y="14.9">4</text>
<text x="98.6" y="15.4">USB_VCC</text>
<text x="78" y="18.5">MIC94060BC6</text>
<text x="54.7" y="29.9">VBAT</text>
<text x="64.7" y="28.2">10K,1%</text>
<text x="65.2" y="26.8">R501</text>
<text x="81.5" y="24.5">RESET_IN</text>
<text x="111.7" y="28.5">C503</text>
<text x="111.7" y="29.6">1NF</text>
<text x="118.2" y="29.3">1NF</text>
<text x="118.2" y="28.2">C502</text>
<text x="72.2" y="33.1">16</text>
<text x="72.6" y="35.3">5</text>
<text x="72.6" y="34.2">3</text>
<text x="72.6" y="31.9">2</text>
<text x="73.8" y="35.4">ISNS_M</text>
<text x="73.8" y="34.3">ISNS_P</text>
<text x="73.8" y="32">VCHG</text>
<text x="73.8" y="33.1">USB_VBUS</text>
<text x="86.1" y="35.4">VREG_PA</text>
<text x="86.3" y="33.1">VREG_5V</text>
<text x="86.6" y="34.3">VSW_PA</text>
<text x="86.8" y="32">VSW_5V</text>
<text x="90.9" y="34.2">27</text>
<text x="90.9" y="31.9">14</text>
<text x="90.9" y="35.3">28</text>
<text x="90.9" y="33.1">12</text>
<text x="135.3" y="33.6">4.7UF</text>
<text x="135.6" y="32.5">C507</text>
<text x="142.1" y="33.6">4.7UF</text>
<text x="142.4" y="32.5">C508</text>
<text x="157.2" y="33.6">1000nF</text>
<text x="157.2" y="32.5">C509</text>
<text x="163.2" y="33.3">2200nF</text>
<text x="164.1" y="32.1">C505</text>
<text x="170.3" y="33.3">2200nF</text>
<text x="171.2" y="32.1">C506</text>
<text x="17.6" y="38.6">R502</text>
<text x="17.6" y="39.5">10K</text>
<text x="72.2" y="39.8">60</text>
<text x="72.2" y="37.5">15</text>
<text x="72.6" y="41">7</text>
<text x="72.6" y="36.4">4</text>
<text x="72.6" y="38.7">6</text>
<text x="73.8" y="41.1">BAT_FET_N</text>
<text x="73.8" y="36.5">CHG_CTL_N</text>
<text x="73.8" y="38.8">VBAT</text>
<text x="73.8" y="40">VCOIN</text>
<text x="73.8" y="37.7">USB_CTL_N</text>
<text x="84.7" y="37.7">VREG_MSMC</text>
<text x="84.8" y="40">VREG_MSME</text>
<text x="85.2" y="36.5">VSW_MSMC</text>
<text x="85.2" y="38.8">VSW_MSME</text>
<text x="85.5" y="41.1">VREG_USB</text>
<text x="90.9" y="38.7">37</text>
<text x="90.9" y="41">10</text>
<text x="90.9" y="36.4">31</text>
<text x="90.9" y="37.5">32</text>
<text x="90.9" y="39.8">36</text>
<text x="99.4" y="40.9">C511</text>
<text x="103.7" y="40.9">1000nF</text>
<text x="126.2" y="36.4">L500</text>
<text x="126.2" y="37.5">4.7uH</text>
<text x="126.2" y="38.6">L501</text>
<text x="126.2" y="39.8">4.7uH</text>
<text x="72.2" y="47.8">45</text>
<text x="72.2" y="45.5">44</text>
<text x="72.2" y="46.7">46</text>
<text x="72.2" y="42.1">48</text>
<text x="72.6" y="44.4">1</text>
<text x="73.8" y="47.8">SLEEP_CLK</text>
<text x="73.8" y="44.4">ADC_BYP</text>
<text x="73.8" y="45.6">XTAL_IN</text>
<text x="73.8" y="46.7">XTAL_OUT</text>
<text x="73.8" y="42.2">VBACKUP</text>
<text x="84.5" y="47.8">VREG_RFRX2</text>
<text x="84.7" y="45.6">VREG_MSMA</text>
<text x="84.8" y="44.4">VREG_MSMP</text>
<text x="84.8" y="46.7">VREG_WLAN</text>
<text x="85.1" y="43.3">VREG_RUIM</text>
<text x="85.3" y="42.2">VREG_MMC</text>
<text x="90.9" y="43.2">42</text>
<text x="90.9" y="46.7">64</text>
<text x="90.9" y="45.5">56</text>
<text x="90.9" y="44.4">50</text>
<text x="90.9" y="47.8">67</text>
<text x="90.9" y="42.1">39</text>
<text x="14.2" y="52.6">RB414_IV02N</text>
<text x="15.6" y="51.5">BAT500</text>
<text x="23.6" y="49.4">100nF</text>
<text x="23.9" y="48">C512</text>
<text x="32.5" y="50.2">100nF</text>
<text x="32.9" y="49.1">C514</text>
<text x="33.2" y="51.4">6.3V</text>
<text x="40.2" y="50.3">CC7V-T1A 32.768KHz</text>
<text x="43" y="49.2">OSC500</text>
<text x="53" y="48.3">SLEEP_XTAL_IN</text>
<text x="55.2" y="51.7">TCXO_OUT</text>
<text x="55.8" y="50.5">TCXO_EN</text>
<text x="57.5" y="49.4">TCXO</text>
<text x="58.7" y="52.8">VF</text>
<text x="63.2" y="51.2">R503</text>
<text x="64.3" y="48.9">C513</text>
<text x="68.1" y="48.9">1NF</text>
<text x="68.9" y="51.2">51</text>
<text x="72.2" y="52.3">70</text>
<text x="72.2" y="53.4">72</text>
<text x="72.2" y="50.1">55</text>
<text x="72.2" y="48.9">58</text>
<text x="72.2" y="51.2">53</text>
<text x="73.8" y="52.4">AMUX_IN1</text>
<text x="73.8" y="53.5">AMUX_IN2</text>
<text x="73.8" y="50.1">TCXO_EN</text>
<text x="73.8" y="49">TCXO_IN</text>
<text x="73.8" y="51.3">TCXO_OUT</text>
<text x="84.5" y="49">VREG_RFRX1</text>
<text x="84.9" y="52.4">VREG_TCXO</text>
<text x="85" y="51.3">VREG_SYNT</text>
<text x="85.1" y="50.1">VREG_RFTX</text>
<text x="86.1" y="53.5">REF_ISET</text>
<text x="90.9" y="53.4">61</text>
<text x="90.9" y="50.1">73</text>
<text x="90.9" y="51.2">81</text>
<text x="90.9" y="52.3">84</text>
<text x="90.9" y="48.9">69</text>
<text x="101.4" y="53.4">R504</text>
<text x="147.1" y="53.7">V_2.85RX1</text>
<text x="155.4" y="53.7">V_2.85RX</text>
<text x="162.2" y="53.7">V_2.85TX</text>
<text x="168.7" y="53.7">V_2.85OSC</text>
<text x="175.3" y="53.7">V_2.85TCXO</text>
<text x="40.4" y="56.8">0.022nF</text>
<text x="41.5" y="55.6">C515</text>
<text x="44.4" y="56.8">0.022nF</text>
<text x="45.5" y="55.6">C516</text>
<text x="55" y="56.2">PMIC3_REF</text>
<text x="55" y="55.1">AMUX_OUT</text>
<text x="55.2" y="58.5">USB_OE_N</text>
<text x="55.7" y="59.7">USB_VPO</text>
<text x="72.2" y="55.7">80</text>
<text x="72.2" y="54.5">82</text>
<text x="72.2" y="59.1">17</text>
<text x="72.2" y="58">13</text>
<text x="73.8" y="55.8">REF_OUT</text>
<text x="73.8" y="54.7">AMUX_OUT</text>
<text x="73.8" y="59.1">USB_DAT</text>
<text x="73.8" y="58">USB_OE_N</text>
<text x="84.9" y="58">FLSH_DRV_N</text>
<text x="85.4" y="59.1">GP1_DRV_N</text>
<text x="86.1" y="55.8">REF_GND</text>
<text x="86.3" y="54.7">REF_BYP</text>
<text x="90.9" y="59.1">21</text>
<text x="90.9" y="54.5">63</text>
<text x="90.9" y="55.7">62</text>
<text x="90.9" y="58">8</text>
<text x="101.4" y="54.5">121K,1%</text>
<text x="109.7" y="57.9">100nF</text>
<text x="109.7" y="56.8">C517</text>
<text x="5.2" y="60.8">JIG_ON_IF</text>
<text x="22.5" y="65.3">ON_SW</text>
<text x="55.6" y="60.8">USB_VMO</text>
<text x="56.2" y="63">MSM_D+</text>
<text x="56.5" y="64.1">MSM_D-</text>
<text x="72.2" y="64.8">24</text>
<text x="72.2" y="65.9">57</text>
<text x="72.2" y="63.7">20</text>
<text x="72.2" y="62.5">18</text>
<text x="72.2" y="61.4">11</text>
<text x="72.2" y="60.2">19</text>
<text x="73.8" y="64.8">KPDPWR_N</text>
<text x="73.8" y="66">PS_HOLD</text>
<text x="73.8" y="63.7">USB_D_M</text>
<text x="73.8" y="62.6">USB_D_P</text>
<text x="73.8" y="61.4">USB_ID</text>
<text x="73.8" y="60.3">USB_SE0</text>
<text x="84.8" y="66">SPKR_OUT_P</text>
<text x="85.3" y="61.4">KPD_DRV_N</text>
<text x="85.3" y="60.3">LCD_DRV_N</text>
<text x="85.6" y="64.8">SPKR_IN_M</text>
<text x="85.7" y="62.6">VIB_DRV_N</text>
<text x="85.7" y="63.7">SPKR_IN_P</text>
<text x="90.9" y="64.8">78</text>
<text x="90.9" y="63.7">76</text>
<text x="90.9" y="65.9">75</text>
<text x="90.9" y="61.4">23</text>
<text x="90.9" y="60.2">22</text>
<text x="90.9" y="62.5">25</text>
<text x="5.6" y="66.4">PS_HOLD</text>
<text x="31.6" y="69.8">RESET_IN</text>
<text x="59.4" y="71">USIM_M_DATA</text>
<text x="72.2" y="71.5">26</text>
<text x="72.2" y="70.4">30</text>
<text x="72.2" y="68.1">68</text>
<text x="72.2" y="67">66</text>
<text x="72.6" y="69.3">9</text>
<text x="73.8" y="71.7">RUIM_IO</text>
<text x="73.8" y="70.5">RUIM_M_IO</text>
<text x="73.8" y="69.4">PON_RESET_N</text>
<text x="73.8" y="68.3">CBL0PWR_N</text>
<text x="73.8" y="67.1">CBL1PWR_N</text>
<text x="84.6" y="67.1">SPKR_OUT_M</text>
<text x="85.8" y="69.4">VDD_SPKR</text>
<text x="85.9" y="68.3">SPKR_BYP</text>
<text x="87" y="71.7">VDD_PA</text>
<text x="90.9" y="68.1">74</text>
<text x="90.9" y="67">79</text>
<text x="90.9" y="71.5">29</text>
<text x="90.9" y="69.3">77</text>
<text x="116.2" y="67">VBAT</text>
<text x="36.7" y="74.1">C527</text>
<text x="36.7" y="75.2">NC</text>
<text x="58.9" y="75.5">USIM_M_RESET</text>
<text x="60" y="73.2">USIM_M_CLK</text>
<text x="60.1" y="76.6">USIM_RESET</text>
<text x="60.5" y="72.1">USIM_DATA</text>
<text x="61.2" y="74.4">USIM_CLK</text>
<text x="61.4" y="77.7">PM_SBDT</text>
<text x="72.2" y="77.2">47</text>
<text x="72.2" y="73.8">38</text>
<text x="72.2" y="72.7">34</text>
<text x="72.2" y="75">40</text>
<text x="72.2" y="76.1">43</text>
<text x="73.8" y="77.3">SBDT</text>
<text x="73.8" y="73.9">RUIM_CLK</text>
<text x="73.8" y="72.8">RUIM_M_CLK</text>
<text x="73.8" y="75">RUIM_M_RST</text>
<text x="73.8" y="76.1">RUIM_RST</text>
<text x="85.6" y="72.8">VDD_MSMC</text>
<text x="85.6" y="73.9">VDD_MSME</text>
<text x="86" y="75">VDD_RUIM</text>
<text x="86.2" y="76.1">VDD_MSM</text>
<text x="86.3" y="77.3">VDD_ANA</text>
<text x="90.9" y="73.8">35</text>
<text x="90.9" y="75">41</text>
<text x="90.9" y="77.2">54</text>
<text x="90.9" y="76.1">52</text>
<text x="90.9" y="72.7">33</text>
<text x="100.7" y="76.4">100nF</text>
<text x="100.9" y="74.2">C523</text>
<text x="101" y="77.2">10V</text>
<text x="105" y="76.4">1000nF</text>
<text x="105.6" y="77.5">10V</text>
<text x="105.8" y="74.2">C524</text>
<text x="109.8" y="76.4">100nF</text>
<text x="110.2" y="77.5">10V</text>
<text x="110.2" y="74.2">C525</text>
<text x="114.2" y="76.5">1000nF</text>
<text x="115" y="77.5">10V</text>
<text x="115.1" y="74.2">C526</text>
<text x="118.8" y="76.9">2200nF 2200nF 1000nF</text>
<text x="119.1" y="74.7">C528</text>
<text x="119.3" y="77.8">6.3V</text>
<text x="122.5" y="74.7">C529</text>
<text x="122.8" y="77.8">6.3V</text>
<text x="126.2" y="74.7">C530</text>
<text x="150.4" y="74.4">2200nF</text>
<text x="150.4" y="73.2">C518</text>
<text x="158.4" y="73.2">C519</text>
<text x="158.8" y="74.4">220nF</text>
<text x="165.2" y="74.4">2200nF</text>
<text x="165.2" y="73.2">C520</text>
<text x="171.5" y="74.4">1000nF</text>
<text x="172.4" y="73.2">C521</text>
<text x="178.5" y="74.4">1000nF</text>
<text x="179.2" y="73.2">C522</text>
<text x="10.5" y="83.4">JIG_ON</text>
<text x="19.5" y="82.9">1</text>
<text x="25.3" y="82.2">3</text>
<text x="27.3" y="82.7">Q500</text>
<text x="27.3" y="83.8">DTC144EM</text>
<text x="61.3" y="81.1">PM_INT_N</text>
<text x="61.4" y="78.9">PM_SBCK</text>
<text x="61.5" y="80">PM_SBST</text>
<text x="72.2" y="79.5">51</text>
<text x="72.2" y="80.7">59</text>
<text x="72.2" y="78.4">49</text>
<text x="73.8" y="79.6">SBST</text>
<text x="73.8" y="80.7">MSM_INT_N</text>
<text x="73.8" y="78.4">SBCK</text>
<text x="85.6" y="78.4">VDD_WLAN</text>
<text x="86" y="80.7">VDD_MAIN</text>
<text x="87.1" y="79.6">VDD_RF</text>
<text x="90.9" y="79.5">71</text>
<text x="90.9" y="78.4">65</text>
<text x="90.9" y="80.7">83</text>
<text x="126.2" y="78">10V</text>
<text x="25.3" y="85.1">2</text>
<text x="80.3" y="101.6">V_MOT</text>
<text x="186.9" y="125.2">A3</text>
<text x="131.3" y="131.6">2006.06.13</text>
<text x="142.8" y="132">12:23:01 pm</text>
<text x="162.9" y="131.9">0.8</text>
<text x="182" y="131.4">5</text>
<text x="186.5" y="131.4">9</text>
</g>
</svg>
